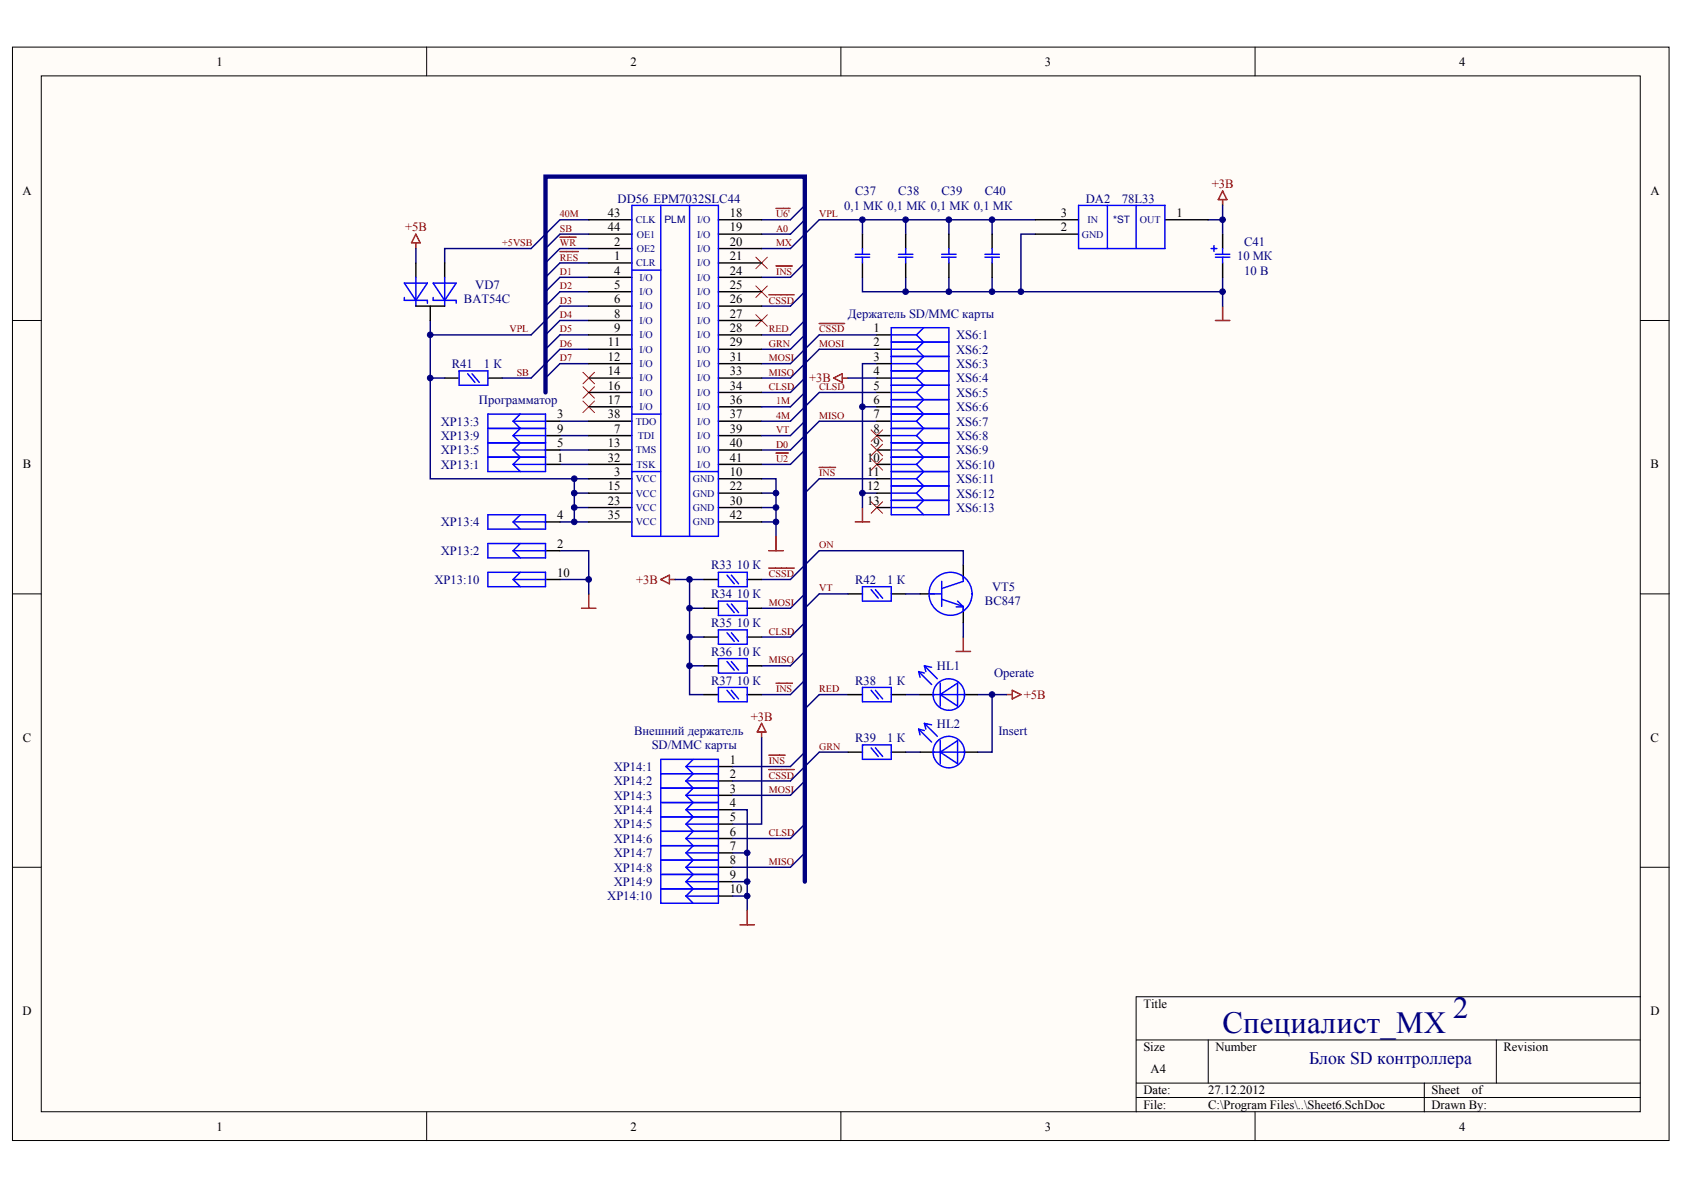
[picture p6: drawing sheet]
<svg xmlns="http://www.w3.org/2000/svg" width="297mm" height="210mm" viewBox="0 0 297 210" stroke-linecap="round" stroke-linejoin="round" font-family="sans-serif">
<g fill="#fffcf8" stroke="#000" stroke-width=".18">
<path d="M2.2 8.3h292.2v192.9h-292.2z"/>
<path d="M7.3 13.4h282v182.7h-282z"/>
</g>
<g fill="none" stroke="#000" stroke-width=".18">
<path d="M75.3 8.3v5.1M148.3 8.3v5.1M221.4 8.3v5.1M2.2 56.5h5.1M289.3 56.5h5.1M2.2 104.8h5.1M289.3 104.8h5.1M2.2 153h5.1M289.3 153h5.1M289.3 175.8h-88.9v20.3M75.3 196.1v5.1M148.3 196.1v5.1"/>
<path d="M200.4 183.4h88.9M200.4 191h88.9M200.4 193.6h88.9M213.1 183.4v7.6M221.4 196.1v5.1M251.2 191v5.1M263.9 183.4v7.6"/>
</g>
<g fill="none" stroke="#800000" stroke-width=".25">
<path d="M136.9 36.8h2.4M215.7 35.2v1M215.7 33.7l.7 1.5h-1.5zM73.4 41.3l.7 1.5h-1.5zM73.4 42.8v1M98.8 41.8h2.8M98.8 44.4h3.2M135.6 52h4.5M136.9 46.9h2.9M144.5 57.1h4.5M214.4 56.5h2.5M215.7 54v2.5"/>
<path d="M136.9 79.9h2.2M147 66.7l1.6-.8v1.5zM148.6 66.7h1M135.6 97.1h2.6M136.9 94.6v2.5M144.5 82.4h2.9M150.9 92.1h2.5M152.1 89.5v2.6M102.6 107.3h2.5M103.8 104.8v2.5M116.6 102.2l1.5-.7v1.5zM118.1 102.2h1"/>
<path d="M135.6 100.2h4.5M168.6 114.9h2.6M169.9 112.4v2.5M134.3 127.6l.8 1.5h-1.5zM134.3 129.1v1M135.6 133.2h2.9M135.6 135.7h4.5M136.9 120.5h2.9M177.5 122.5h1.1M178.6 121.8l1.5 .7-1.5 .8zM130.5 163.1h2.6M131.8 160.6v2.5"/>
</g>
<g fill="none" stroke="#000080" stroke-width=".25">
<path d="M103.8 38.8h-5l-5.1 5h-15.3v2.6M142 36.2l-2.6 2.6h-5.1M142 38.8l-2.6 2.5h-5.1M152.1 38.8v2.5M159.8 38.8v2.5M167.4 38.8v2.5M175 38.8v2.5M182.6 38.8h-38.1l-5.1 5h-5.1M213.1 38.8h2.6M215.7 36.2v5.1M73.4 43.8v2.6M75.9 56.5v28h25.4"/>
<path d="M103.8 43.8h-5l-2.6 2.6M103.8 46.4h-5l-2.6 2.5M103.8 54h-5l-5.1 5.1h-17.8M103.8 48.9h-5l-2.6 2.6M103.8 59.1h-5l-2.6 2.5M103.8 41.3h-5l-2.6 2.5M103.8 51.5h-5l-2.6 2.5M103.8 56.5h-5l-2.6 2.6M142 51.5l-2.6 2.5h-5.1M142 59.1l-2.6 2.5h-5.1M142 46.4l-2.6 2.5h-5.1M142 56.5l-2.6 2.6h-5.1"/>
<path d="M152.1 48.9v2.6h63.6v-2.6M154.7 59.1h-10.2l-5.1 5h-5.1M159.8 48.9v2.6M167.4 48.9v2.6M175 48.9v2.6M182.6 41.3h-2.5v10.2M215.7 51.5v2.5M75.9 66.7h2.5M98.8 74.3h5M98.8 76.8h5M98.8 79.4h5M103.8 61.6h-5l-5.1 5.1h-5.1"/>
<path d="M103.8 64.1h-5l-2.6 2.6M142 79.4l-2.6 2.5h-5.1M142 74.3l-2.6 2.5h-5.1M142 66.7l-2.6 2.5h-5.1M142 69.2l-2.6 2.6h-5.1M149.6 66.7h5.1M152.1 71.8h2.6M154.7 64.1h-2.6v25.4M154.7 61.6h-10.2l-5.1 5.1h-5.1M154.7 74.3h-10.2l-5.1 5.1h-5.1M154.7 69.2h-10.2l-5.1 5.1h-5.1M98.8 97.1h5v7.7"/>
<path d="M98.8 92.1h5M98.8 81.9h5M101.3 87h2.5M101.3 89.5h2.5M103.8 84.5h-2.5v7.6M134.3 84.5h2.6v10.1M134.3 87h2.6M134.3 89.5h2.6M134.3 92.1h2.6M152.1 87h2.6M154.7 84.5h-10.2l-2.5 2.5M169.9 99.7v-2.6h-25.4l-5.1 5.1h-5.1"/>
<path d="M98.8 102.2h5M119.1 102.2h5.1M121.6 102.2v20.3h2.6M121.6 117.4h2.6M121.6 112.4h2.6M121.6 107.3h2.6M142 120l-2.6 2.5h-5.1M142 114.9l-2.6 2.5h-5.1M142 109.8l-2.6 2.6h-5.1M142 104.8l-2.6 2.5h-5.1M149.6 104.8h-5.1l-2.5 2.5M159.8 104.8h2.5"/>
<path d="M169.9 109.8v2.6M134.3 130.1v15.3h-5M142 132.7l-2.6 2.5h-10.1M142 137.7l-2.6 2.6h-10.1M149.6 122.5h-5.1l-2.5 2.6M149.6 132.7h-5.1l-5.1 5h-10.1M159.8 122.5h2.5M159.8 132.7h2.5M172.5 122.5h5M175 122.5v10.2h-2.5M129.3 142.8h2.5v17.8M129.3 155.5h2.5"/>
<path d="M129.3 158.1h2.5M129.3 150.4h2.5M142 150.4l-2.6 2.6h-10.1M142 145.4l-2.6 2.5h-10.1"/>
</g>
<g fill="none" stroke="#f00" stroke-width=".18">
<path d="M133.3 55.5l2.1 2M133.3 50.4l2.1 2.1M133.3 45.4l2.1 2M135.4 50.4l-2.1 2.1M135.4 55.5l-2.1 2M135.4 45.4l-2.1 2M102.8 70.7l2.1 2.1M102.8 68.2l2.1 2M102.8 65.7l2.1 2M104.9 70.7l-2.1 2.1M104.9 68.2l-2.1 2M104.9 65.7l-2.1 2"/>
<path d="M153.7 75.8l2 2.1M153.7 78.4l2 2M155.7 75.8l-2 2.1M155.7 78.4l-2 2M153.7 88.5l2 2M153.7 80.9l2 2M155.7 88.5l-2 2M155.7 80.9l-2 2"/>
</g>
<path d="M96.2 69.2v-38h45.8v124.3" fill="none" stroke="#000080" stroke-width=".76"/>
<g fill="none" stroke="#000" stroke-width=".25">
<path d="M103.8 38.8h7.7M126.7 38.8h7.6M182.6 38.8h7.6M205.5 38.8h7.6M73.4 54h5M73.4 46.4v2.5M75.9 54v2.5M78.4 46.4v2.5M103.8 56.5h7.7M103.8 48.9h7.7M103.8 41.3h7.7M103.8 59.1h7.7"/>
<path d="M103.8 51.5h7.7M103.8 54h7.7M103.8 43.8h7.7M103.8 46.4h7.7M126.7 56.5h7.6M126.7 48.9h7.6M126.7 41.3h7.6M126.7 59.1h7.6M126.7 51.5h7.6M126.7 54h7.6M126.7 43.8h7.6M126.7 46.4h7.6"/>
<path d="M152.1 41.3v2.5M152.1 46.4v2.5M154.7 59.1h2.5M159.8 41.3v2.5M159.8 46.4v2.5M167.4 41.3v2.5M167.4 46.4v2.5M175 41.3v2.5M175 46.4v2.5M182.6 41.3h7.6M215.7 41.3v2.5M215.7 46.4v2.5"/>
<path d="M78.4 66.7h2.6M86.1 66.7h2.5M96.2 79.4h2.6M96.2 74.3h2.6M96.2 76.8h2.6M103.8 79.4h7.7M103.8 71.8h7.7M103.8 64.1h7.7M103.8 74.3h7.7M103.8 66.7h7.7M103.8 76.8h7.7M103.8 69.2h7.7"/>
<path d="M103.8 61.6h7.7M126.7 79.4h7.6M126.7 71.8h7.6M126.7 64.1h7.6M126.7 74.3h7.6M126.7 66.7h7.6M126.7 76.8h7.6M126.7 69.2h7.6M126.7 61.6h7.6M154.7 79.4h2.5M154.7 71.8h2.5M154.7 64.1h2.5"/>
<path d="M154.7 74.3h2.5M154.7 66.7h2.5M154.7 76.8h2.5M154.7 69.2h2.5M154.7 61.6h2.5M96.2 81.9h2.6M96.2 92.1h2.6M96.2 97.1h2.6M103.8 87h7.7M103.8 89.5h7.7M103.8 81.9h7.7M103.8 92.1h7.7"/>
<path d="M103.8 84.5h7.7M126.7 87h7.6M126.7 89.5h7.6M126.7 81.9h7.6M126.7 92.1h7.6M126.7 84.5h7.6M154.7 87h2.5M154.7 89.5h2.5M154.7 81.9h2.5M154.7 84.5h2.5M169.9 99.7v2.5M96.2 102.2h2.6"/>
<path d="M124.2 102.2h2.5M124.2 107.3h2.5M124.2 112.4h2.5M124.2 117.4h2.5M131.8 102.2h2.5M131.8 107.3h2.5M131.8 112.4h2.5M131.8 117.4h2.5M149.6 104.8h2.5M157.2 104.8h2.6M162.3 104.8h2.5M169.9 107.3v2.5"/>
<path d="M124.2 122.5h2.5M126.7 135.2h2.6M126.7 137.7h2.6M131.8 122.5h2.5M149.6 122.5h2.5M149.6 132.7h2.5M157.2 122.5h2.6M157.2 132.7h2.6M162.3 122.5h2.5M162.3 132.7h2.5M169.9 122.5h2.6M169.9 132.7h2.6"/>
<path d="M126.7 140.3h2.6M126.7 142.8h2.6M126.7 145.4h2.6M126.7 147.9h2.6M126.7 150.4h2.6M126.7 153h2.6M126.7 155.5h2.6M126.7 158.1h2.6"/>
</g>
<g fill="none" stroke="#00f" stroke-width=".25">
<path d="M111.5 36.2h15.2v58.4h-15.2zM116.6 36.2v58.4M121.6 36.2v58.4M190.2 36.2h15.3v7.6h-15.3zM195.3 36.2v7.6M200.4 36.2v7.6M71.3 52.5v.5h4.1v.5M71.3 49.9h4.1l-2 3.1zM73.4 48.9v5.1M76.4 52.5v.5h4.1v.5M76.4 49.9h4.1l-2.1 3.1zM78.4 48.9v5.1"/>
<path d="M111.5 47.6h5.1M150.9 45.4h2.5M150.9 44.9h2.5M152.1 43.8v1.1M152.1 45.4v1M157.2 57.8h10.2v33h-10.2zM157.2 59.1h4.5M158.5 45.4h2.5M158.5 44.9h2.5M159.8 43.8v1.1M159.8 45.4v1M161.7 59.1l1.2 1.2-1.2 1.3"/>
<path d="M162.9 57.8l-1.2 1.3M166.1 45.4h2.5M166.1 44.9h2.5M167.4 43.8v1.1M167.4 45.4v1M173.7 45.4h2.6M173.7 44.9h2.6M175 43.8v1.1M175 45.4v1M213.6 43.8h1M214.1 43.3v1M214.4 45.4h2.5"/>
<path d="M214.4 44.9h2.5M215.7 43.8v1.1M215.7 45.4v1M81 65.4h5.1v2.6h-5.1zM82.5 65.9l1.3 1.5M83.3 65.9l1.2 1.5M86.1 73h10.1v10.2h-10.1zM86.1 75.6h10.1M86.1 78.1h10.1M90.5 79.4l1.3 1.2-1.3 1.3M90.5 74.3l1.3 1.3-1.3 1.2M90.5 74.3h5.7"/>
<path d="M90.5 76.8l1.3 1.3-1.3 1.3M90.5 79.4h5.7M90.5 76.8h5.7M91.8 73l-1.3 1.3M111.5 73h5.1M157.2 73h10.2M157.2 74.3h4.5M157.2 75.6h10.2M157.2 79.4h4.5M157.2 78.1h10.2M157.2 76.8h4.5M157.2 60.3h10.2"/>
<path d="M157.2 61.6h4.5M157.2 62.9h10.2M157.2 64.1h4.5M157.2 65.4h10.2M157.2 66.7h4.5M157.2 68h10.2M157.2 69.2h4.5M157.2 70.5h10.2M157.2 71.8h4.5M161.7 61.6l1.2 1.3-1.2 1.2M161.7 64.1l1.2 1.3-1.2 1.3M161.7 66.7l1.2 1.3-1.2 1.2"/>
<path d="M161.7 69.2l1.2 1.3-1.2 1.3M161.7 71.8l1.2 1.2-1.2 1.3M161.7 74.3l1.2 1.3-1.2 1.2M161.7 76.8l1.2 1.3-1.2 1.3M161.7 79.4l1.2 1.2-1.2 1.3M86.1 90.8h10.1v2.5h-10.1zM86.1 95.9h10.1v2.5h-10.1zM86.1 80.6h10.1M90.5 81.9l1.3 1.3M90.5 81.9h5.7M90.5 97.1l1.3 1.3M90.5 97.1h5.7"/>
<path d="M90.5 92.1l1.3 1.2M90.5 92.1h5.7M91.8 95.9l-1.3 1.2M91.8 90.8l-1.3 1.3M111.5 83.2h5.1M121.6 83.2h5.1M157.2 83.2h10.2M157.2 81.9h4.5M157.2 80.6h10.2M157.2 84.5h4.5M157.2 85.7h10.2M157.2 87h4.5"/>
<path d="M157.2 88.3h10.2M157.2 89.5h4.5M161.7 81.9l1.2 1.3-1.2 1.3M161.7 84.5l1.2 1.2-1.2 1.3M161.7 87l1.2 1.3-1.2 1.2M161.7 89.5l1.2 1.3M86.1 100.9h10.1v2.6h-10.1zM90.5 102.2l1.3 1.3M90.5 102.2h5.7M91.8 100.9l-1.3 1.3M126.7 100.9h5.1v2.6h-5.1zM126.7 106h5.1v2.6h-5.1z"/>
<path d="M126.7 111.1h5.1v2.5h-5.1zM126.7 116.2h5.1v2.5h-5.1zM128.2 101.5l1.3 1.5M128.2 106.5l1.3 1.6M128.2 111.6l1.3 1.5M128.2 116.7l1.3 1.5M129 101.5l1.3 1.5M129 106.5l1.3 1.6M129 111.6l1.3 1.5M129 116.7l1.3 1.5M152.1 103.5h5.1v2.5h-5.1zM153.7 104l1.2 1.5"/>
<path d="M154.4 104l1.3 1.5M162 118.5l2.3 2.2M162 118.5l1.1 .2M162 118.5l.3 1M163.1 117.4l1.2 .3M163.1 117.4l.2 1.1M163.1 117.4l2.2 2.3M164.1 104.8h2M166.1 102.5v4.5M166.1 105.7l3.8 1.3v.8M168.9 106l1 1h-1.3M169.9 101.7v.8l-3.8 1.3"/>
<path d="M116.6 133.9h10.1v25.4h-10.1zM116.6 136.5h10.1M116.6 139h10.1M121 135.2l1.3 1.3-1.3 1.2M121 135.2h5.7M121 137.7l1.3 1.3-1.3 1.3M121 137.7h5.7M122.3 133.9l-1.3 1.3M126.7 121.3h5.1v2.5h-5.1zM128.2 121.8l1.3 1.5M129 121.8l1.3 1.5M152.1 121.3h5.1v2.5h-5.1z"/>
<path d="M152.1 131.4h5.1v2.5h-5.1zM153.7 131.9l1.2 1.5M153.7 121.8l1.2 1.5M154.4 121.8l1.3 1.5M154.4 131.9l1.3 1.5M162 128.6l2.3 2.3M162 128.6l1.1 .3M162 128.6l.3 1M163.1 127.6l1.2 .3M163.1 127.6l.2 1M163.1 127.6l2.2 2.3M164.6 122.5h5.6"/>
<path d="M164.6 132.7h5.6M165.8 122.5l3.1-2v4.1zM165.8 132.7l3.1-2.1v4.1zM165.8 120.5v4.1M165.8 130.6v4.1M116.6 141.6h10.1M116.6 144.1h10.1M116.6 146.6h10.1M116.6 149.2h10.1M116.6 151.7h10.1M116.6 154.2h10.1M116.6 156.8h10.1"/>
<path d="M121 140.3l1.3 1.3-1.3 1.2M121 140.3h5.7M121 142.8l1.3 1.3-1.3 1.3M121 142.8h5.7M121 145.4l1.3 1.2-1.3 1.3M121 145.4h5.7M121 147.9l1.3 1.3-1.3 1.2M121 147.9h5.7M121 150.4l1.3 1.3-1.3 1.3M121 150.4h5.7M121 153l1.3 1.2-1.3 1.3M121 153h5.7"/>
<path d="M121 155.5l1.3 1.3-1.3 1.3M121 155.5h5.7M121 158.1l1.3 1.2M121 158.1h5.7"/>
<circle cx="167.7" cy="104.7" r="3.8"/>
<circle cx="167.4" cy="122.5" r="2.78"/>
<circle cx="167.4" cy="132.7" r="2.78"/>
</g>
<g fill="#000080" stroke="#000080" stroke-width=".18">
<circle cx="75.9" cy="66.7" r=".5"/>
<circle cx="75.9" cy="59.1" r=".5"/>
<circle cx="101.3" cy="92.1" r=".5"/>
<circle cx="101.3" cy="89.5" r=".5"/>
<circle cx="101.3" cy="87" r=".5"/>
<circle cx="101.3" cy="84.4" r=".5"/>
<circle cx="103.8" cy="102.2" r=".5"/>
<circle cx="121.6" cy="117.4" r=".5"/>
<circle cx="121.6" cy="112.4" r=".5"/>
<circle cx="121.6" cy="107.3" r=".5"/>
<circle cx="121.6" cy="102.2" r=".5"/>
<circle cx="131.8" cy="158" r=".5"/>
<circle cx="131.8" cy="155.5" r=".5"/>
<circle cx="131.8" cy="150.4" r=".5"/>
<circle cx="136.9" cy="92.1" r=".5"/>
<circle cx="136.9" cy="89.5" r=".5"/>
<circle cx="136.9" cy="87" r=".5"/>
<circle cx="152.1" cy="87" r=".5"/>
<circle cx="152.1" cy="71.7" r=".5"/>
<circle cx="152.1" cy="38.8" r=".5"/>
<circle cx="159.7" cy="51.4" r=".5"/>
<circle cx="159.7" cy="38.8" r=".5"/>
<circle cx="167.4" cy="51.4" r=".5"/>
<circle cx="167.4" cy="38.8" r=".5"/>
<circle cx="175" cy="122.5" r=".5"/>
<circle cx="175" cy="51.4" r=".5"/>
<circle cx="175" cy="38.8" r=".5"/>
<circle cx="180.1" cy="51.4" r=".5"/>
<circle cx="215.6" cy="51.4" r=".5"/>
<circle cx="215.6" cy="38.8" r=".5"/>
</g>
<g font-size="5.4" fill="#000080">
<text x="256.3" y="179.6">2</text>
<text x="215.7" y="182.2">Специалист_МХ</text>
</g>
<text font-size="3.1" fill="#000080" x="230.9" y="187.7">Блок SD контроллера</text>
<g font-size="2.2">
<text x="38.2" y="11.6">1</text>
<text x="111.2" y="11.6">2</text>
<text x="184.3" y="11.6">3</text>
<text x="257.4" y="11.6">4</text>
<text x="4" y="34.4">A</text>
<text x="291.1" y="34.4">A</text>
<text x="107.2" y="40.8">44</text>
<text x="107.2" y="38.3">43</text>
<text x="128.7" y="40.8">19</text>
<text x="128.7" y="38.3">18</text>
<text x="187.1" y="38.3">3</text>
<text x="187.1" y="40.8">2</text>
<text x="207.5" y="38.3">1</text>
<text x="108.3" y="43.3">2</text>
<text x="108.3" y="45.9">1</text>
<text x="128.7" y="43.3">20</text>
<text x="128.7" y="45.9">21</text>
<text x="108.3" y="48.4">4</text>
<text x="108.3" y="51">5</text>
<text x="108.3" y="53.5">6</text>
<text x="128.7" y="48.4">24</text>
<text x="128.7" y="51">25</text>
<text x="128.7" y="53.5">26</text>
<text x="108.3" y="56">8</text>
<text x="108.3" y="58.6">9</text>
<text x="128.7" y="56">27</text>
<text x="128.7" y="58.6">28</text>
<text x="154.1" y="58.6">1</text>
<text x="107.2" y="63.6">12</text>
<text x="107.2" y="61.1">11</text>
<text x="128.7" y="63.6">31</text>
<text x="128.7" y="61.1">29</text>
<text x="154.1" y="61.1">2</text>
<text x="154.1" y="63.6">3</text>
<text x="107.2" y="71.3">17</text>
<text x="107.2" y="66.2">14</text>
<text x="107.2" y="68.7">16</text>
<text x="128.7" y="71.3">36</text>
<text x="128.7" y="66.2">33</text>
<text x="128.7" y="68.7">34</text>
<text x="154.1" y="66.2">4</text>
<text x="154.1" y="68.7">5</text>
<text x="154.1" y="71.3">6</text>
<text x="98.3" y="73.8">3</text>
<text x="98.3" y="76.3">9</text>
<text x="107.2" y="73.8">38</text>
<text x="108.3" y="76.3">7</text>
<text x="128.7" y="73.8">37</text>
<text x="128.7" y="76.3">39</text>
<text x="154.1" y="73.8">7</text>
<text x="154.1" y="76.3">8</text>
<text x="4" y="82.6">B</text>
<text x="98.3" y="81.4">1</text>
<text x="98.3" y="78.9">5</text>
<text x="107.2" y="78.9">13</text>
<text x="107.2" y="81.4">32</text>
<text x="108.3" y="84">3</text>
<text x="128.7" y="78.9">40</text>
<text x="128.7" y="81.4">41</text>
<text x="128.7" y="84">10</text>
<text x="152.9" y="81.4">10</text>
<text x="152.9" y="84">11</text>
<text x="154.1" y="78.9">9</text>
<text x="291.2" y="82.6">B</text>
<text x="107.2" y="86.5">15</text>
<text x="107.2" y="89">23</text>
<text x="128.7" y="86.5">22</text>
<text x="128.7" y="89">30</text>
<text x="152.9" y="86.5">12</text>
<text x="152.9" y="89">13</text>
<text x="98.3" y="91.6">4</text>
<text x="107.2" y="91.6">35</text>
<text x="128.7" y="91.6">42</text>
<text x="98.3" y="96.6">2</text>
<text x="98.3" y="101.7">10</text>
<text x="4" y="130.9">C</text>
<text x="291.2" y="130.9">C</text>
<text x="128.7" y="134.7">1</text>
<text x="128.7" y="137.3">2</text>
<text x="128.7" y="139.8">3</text>
<text x="128.7" y="142.3">4</text>
<text x="128.7" y="144.9">5</text>
<text x="128.7" y="147.4">6</text>
<text x="128.7" y="149.9">7</text>
<text x="128.7" y="152.5">8</text>
<text x="128.7" y="155">9</text>
<text x="128.7" y="157.6">10</text>
<text x="4" y="179.1">D</text>
<text x="201.7" y="177.8">Title</text>
<text x="291.1" y="179.1">D</text>
<text x="201.7" y="185.4">Size</text>
<text x="214.4" y="185.4">Number</text>
<text x="265.2" y="185.4">Revision</text>
<text x="203" y="189.2">A4</text>
<text x="201.7" y="193">Date:</text>
<text x="201.7" y="195.6">File:</text>
<text x="213.1" y="193">27.12.2012</text>
<text x="213.1" y="195.6">C:\Program Files\..\Sheet6.SchDoc</text>
<text x="252.5" y="193">Sheet</text>
<text x="252.5" y="195.6">Drawn By:</text>
<text x="259.6" y="193">of</text>
<text x="38.2" y="199.4">1</text>
<text x="111.2" y="199.4">2</text>
<text x="184.3" y="199.4">3</text>
<text x="257.4" y="199.4">4</text>
</g>
<g font-size="2.2" fill="#000080">
<text x="108.9" y="35.7">DD56 EPM7032SLC44</text>
<text x="150.8" y="34.5">C37</text>
<text x="158.5" y="34.5">C38</text>
<text x="166.1" y="34.5">C39</text>
<text x="173.7" y="34.5">C40</text>
<text x="191.5" y="35.7">DA2</text>
<text x="197.9" y="35.7">78L33</text>
<text x="148.9" y="37">0,1 МК 0,1 МК 0,1 МК 0,1 МК</text>
<text x="218.2" y="45.9">10 МК</text>
<text x="219.5" y="43.3">C41</text>
<text x="81.8" y="53.5">BAT54C</text>
<text x="83.8" y="51">VD7</text>
<text x="219.5" y="48.4">10 В</text>
<text x="149.6" y="56">Держатель SD/MMC карты</text>
<text x="168.6" y="59.8">XS6:1</text>
<text x="79.7" y="64.9">R41</text>
<text x="85.3" y="64.9">1 К</text>
<text x="168.6" y="62.4">XS6:2</text>
<text x="168.6" y="64.9">XS6:3</text>
<text x="84.5" y="71.3">Программатор</text>
<text x="168.6" y="67.5">XS6:4</text>
<text x="168.6" y="70">XS6:5</text>
<text x="77.8" y="75.1">XP13:3</text>
<text x="77.8" y="77.6">XP13:9</text>
<text x="168.6" y="72.5">XS6:6</text>
<text x="168.6" y="75.1">XS6:7</text>
<text x="168.6" y="77.6">XS6:8</text>
<text x="77.8" y="82.7">XP13:1</text>
<text x="77.8" y="80.1">XP13:5</text>
<text x="168.6" y="80.1">XS6:9</text>
<text x="168.6" y="82.7">XS6:10</text>
<text x="168.6" y="85.2">XS6:11</text>
<text x="168.6" y="87.8">XS6:12</text>
<text x="77.8" y="92.8">XP13:4</text>
<text x="168.6" y="90.3">XS6:13</text>
<text x="77.8" y="97.9">XP13:2</text>
<text x="125.4" y="100.5">R33</text>
<text x="129.9" y="100.5">10 К</text>
<text x="76.6" y="103">XP13:10</text>
<text x="125.4" y="105.5">R34</text>
<text x="129.9" y="105.5">10 К</text>
<text x="150.8" y="103">R42</text>
<text x="156.5" y="103">1 К</text>
<text x="173.7" y="106.8">BC847</text>
<text x="175" y="104.3">VT5</text>
<text x="125.4" y="110.6">R35</text>
<text x="129.9" y="110.6">10 К</text>
<text x="125.4" y="115.7">R36</text>
<text x="129.9" y="115.7">10 К</text>
<text x="165.3" y="118.2">HL1</text>
<text x="175.4" y="119.5">Operate</text>
<text x="125.4" y="120.8">R37</text>
<text x="129.9" y="120.8">10 К</text>
<text x="150.8" y="120.8">R38</text>
<text x="156.5" y="120.8">1 К</text>
<text x="111.8" y="129.6">Внешний держатель</text>
<text x="150.8" y="130.9">R39</text>
<text x="156.5" y="130.9">1 К</text>
<text x="165.3" y="128.4">HL2</text>
<text x="176.1" y="129.6">Insert</text>
<text x="108.3" y="136">XP14:1</text>
<text x="115" y="132.2">SD/MMC карты</text>
<text x="108.3" y="138.5">XP14:2</text>
<text x="108.3" y="141.1">XP14:3</text>
<text x="108.3" y="143.6">XP14:4</text>
<text x="108.3" y="146.1">XP14:5</text>
<text x="108.3" y="148.7">XP14:6</text>
<text x="108.3" y="151.2">XP14:7</text>
<text x="108.3" y="153.7">XP14:8</text>
<text x="107.1" y="158.8">XP14:10</text>
<text x="108.3" y="156.3">XP14:9</text>
</g>
<g font-size="2.2" fill="#800000">
<text x="213.8" y="33.2">+3B</text>
<text x="71.4" y="40.8">+5B</text>
<text x="142.7" y="67.5">+3B</text>
<text x="112.2" y="103">+3B</text>
<text x="180.6" y="123.3">+5B</text>
<text x="132.4" y="127.1">+3B</text>
</g>
<g font-size="1.8" fill="#800000">
<text x="98.8" y="38.3">40M</text>
<text x="98.8" y="40.9">SB</text>
<text x="136.9" y="38.3">U6'</text>
<text x="136.9" y="40.9">A0</text>
<text x="144.5" y="38.3">VPL</text>
<text x="88.6" y="43.4">+5VSB</text>
<text x="98.8" y="43.4">WR</text>
<text x="98.8" y="46">RES</text>
<text x="136.9" y="43.4">MX</text>
<text x="98.8" y="53.6">D3</text>
<text x="98.8" y="51">D2</text>
<text x="98.8" y="48.5">D1</text>
<text x="135.6" y="53.6">CSSD</text>
<text x="136.9" y="48.5">INS</text>
<text x="89.9" y="58.6">VPL</text>
<text x="98.8" y="56.1">D4</text>
<text x="98.8" y="58.6">D5</text>
<text x="135.6" y="58.6">RED</text>
<text x="144.5" y="58.6">CSSD</text>
<text x="98.8" y="61.2">D6</text>
<text x="98.8" y="63.7">D7</text>
<text x="135.6" y="63.7">MOSI</text>
<text x="135.6" y="61.2">GRN</text>
<text x="144.5" y="61.2">MOSI</text>
<text x="91.1" y="66.3">SB</text>
<text x="135.6" y="66.3">MISO</text>
<text x="135.6" y="68.8">CLSD</text>
<text x="136.9" y="71.3">1M</text>
<text x="144.5" y="68.8">CLSD</text>
<text x="136.9" y="76.4">VT</text>
<text x="136.9" y="73.9">4M</text>
<text x="144.5" y="73.9">MISO</text>
<text x="136.9" y="81.5">U2</text>
<text x="136.9" y="79">D0</text>
<text x="144.5" y="84">INS</text>
<text x="135.6" y="101.8">CSSD</text>
<text x="144.5" y="96.7">ON</text>
<text x="135.6" y="106.9">MOSI</text>
<text x="144.5" y="104.3">VT</text>
<text x="135.6" y="111.9">CLSD</text>
<text x="135.6" y="117">MISO</text>
<text x="136.9" y="122.1">INS</text>
<text x="144.5" y="122.1">RED</text>
<text x="135.6" y="134.8">INS</text>
<text x="135.6" y="137.3">CSSD</text>
<text x="144.5" y="132.3">GRN</text>
<text x="135.6" y="139.9">MOSI</text>
<text x="135.6" y="147.5">CLSD</text>
<text x="135.6" y="152.6">MISO</text>
</g>
<g font-size="1.8" fill="#000080">
<text x="112.2" y="39.4">CLK</text>
<text x="112.3" y="41.9">OE1</text>
<text x="117.2" y="39.4">PLM</text>
<text x="123" y="39.4">I/O</text>
<text x="123" y="41.9">I/O</text>
<text x="190.8" y="41.9">GND</text>
<text x="191.8" y="39.4">IN</text>
<text x="196.3" y="39.4">*ST</text>
<text x="201.1" y="39.4">OUT</text>
<text x="112.2" y="47">CLR</text>
<text x="112.3" y="44.4">OE2</text>
<text x="123" y="44.4">I/O</text>
<text x="123" y="47">I/O</text>
<text x="112.8" y="49.5">I/O</text>
<text x="112.8" y="52">I/O</text>
<text x="123" y="49.5">I/O</text>
<text x="123" y="52">I/O</text>
<text x="112.8" y="54.6">I/O</text>
<text x="112.8" y="57.1">I/O</text>
<text x="112.8" y="59.7">I/O</text>
<text x="123" y="54.6">I/O</text>
<text x="123" y="57.1">I/O</text>
<text x="123" y="59.7">I/O</text>
<text x="112.8" y="62.2">I/O</text>
<text x="112.8" y="64.7">I/O</text>
<text x="123" y="62.2">I/O</text>
<text x="123" y="64.7">I/O</text>
<text x="112.8" y="67.3">I/O</text>
<text x="112.8" y="69.8">I/O</text>
<text x="123" y="67.3">I/O</text>
<text x="123" y="69.8">I/O</text>
<text x="112.1" y="74.9">TDO</text>
<text x="112.5" y="77.4">TDI</text>
<text x="112.8" y="72.4">I/O</text>
<text x="123" y="72.4">I/O</text>
<text x="123" y="74.9">I/O</text>
<text x="123" y="77.4">I/O</text>
<text x="112.1" y="80">TMS</text>
<text x="112.3" y="82.5">TSK</text>
<text x="123" y="80">I/O</text>
<text x="123" y="82.5">I/O</text>
<text x="112.1" y="85">VCC</text>
<text x="112.1" y="87.6">VCC</text>
<text x="122.2" y="85">GND</text>
<text x="122.2" y="87.6">GND</text>
<text x="112.1" y="90.1">VCC</text>
<text x="112.1" y="92.7">VCC</text>
<text x="122.2" y="90.1">GND</text>
<text x="122.2" y="92.7">GND</text>
</g>
</svg>
